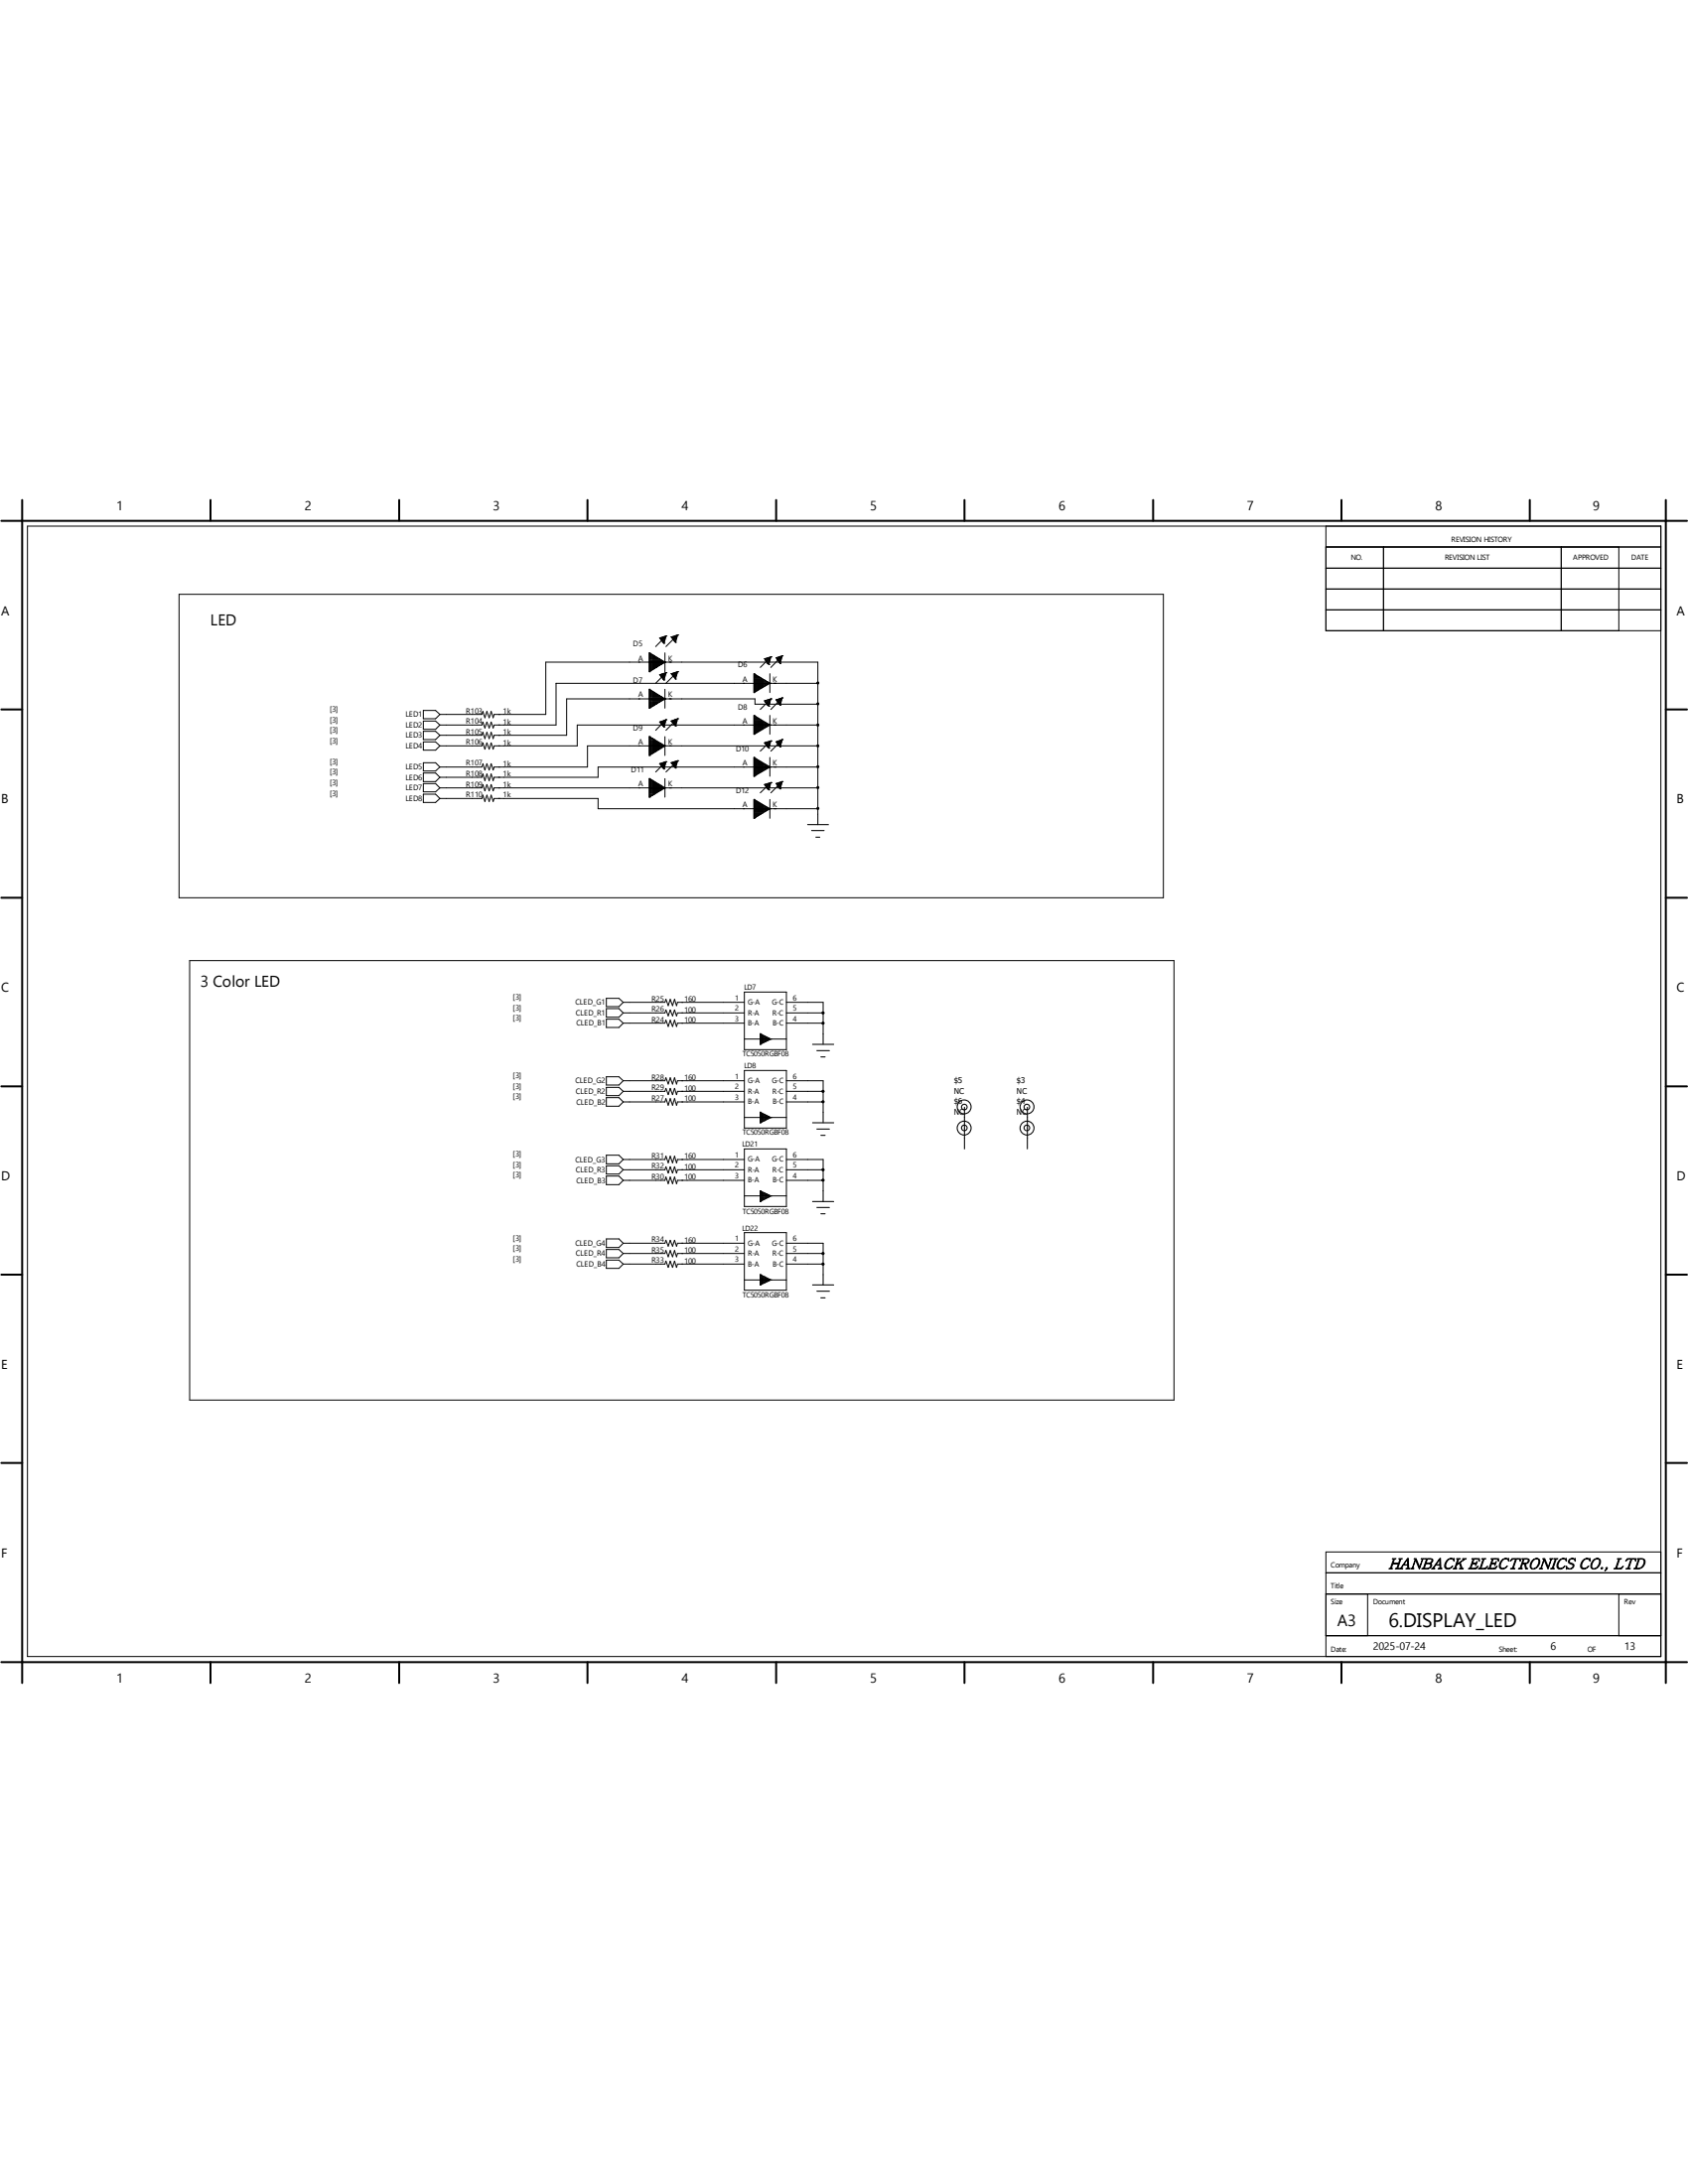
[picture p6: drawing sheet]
<svg xmlns="http://www.w3.org/2000/svg" width="216mm" height="279mm" viewBox="0 0 216 279" stroke-linecap="round" stroke-linejoin="round" font-family="sans-serif">
<g fill="none" stroke="#000" stroke-width=".25">
<path d="M.2 66.6h215.6M2.8 64v151.3M26.9 64v2.6M51.1 64v2.6M75.1 64v2.6M99.3 64v2.6M123.4 64v2.6M147.5 64v2.6M171.6 64v2.6M195.7 64v2.6M213.1 64v151.3M.2 90.8h2.6"/>
<path d="M213.1 90.8h2.7M.2 114.9h2.6M213.1 114.9h2.7M.2 139h2.6M213.1 139h2.7M.2 163.1h2.6M213.1 163.1h2.7M.2 187.2h2.6M213.1 187.2h2.7M.2 212.6h215.6M26.9 212.6v2.7M51.1 212.6v2.7"/>
<path d="M75.1 212.6v2.7M99.3 212.6v2.7M123.4 212.6v2.7M147.5 212.6v2.7M171.6 212.6v2.7M195.7 212.6v2.7"/>
</g>
<g fill="none" stroke="#000" stroke-width=".13">
<path d="M3.5 67.3h208.9v144.6h-208.9zM22.9 76h125.9v38.9h-125.9zM169.6 67.3v13.4h42.8M169.6 70h42.8M169.6 78h42.8M169.6 75.4h42.8M169.6 72.7h42.8M177 70v10.7M199.7 70v10.7M207.1 70v10.7M54.1 93.6h1.6l.6 .5-.6 .5h-1.6zM54.1 92.2h1.6l.6 .6-.6 .5h-1.6z"/>
<path d="M54.1 90.9h1.6l.6 .5-.6 .5h-1.6zM54.1 94.9h1.6l.6 .5-.6 .6h-1.6zM54.1 98.9h1.6l.6 .5-.6 .6h-1.6zM54.1 97.6h1.6l.6 .5-.6 .5h-1.6zM56.3 91.4h5.3l.2-.4 .2 .8 .3-.8 .3 .8 .2-.8 .3 .8 .1-.4h6.6v-6.7h34.8v20.8M83.1 85.9h.1M83.1 83.5h.1M83.1 90.6h.1M83.1 88.2h.1M83.1 96.6h.1M83.1 94.2h.1M83.1 99.6h.1"/>
<path d="M83.1 83.5v2.4M83.1 88.2v2.4M83.1 94.2v2.4M83.1 99.6v2.4M83.1 85.8h.2M83.1 85.6h.4M83.1 83.9h.6v1.6h-.6M83.1 85.3h1.1M83.1 84.3h1.3v.8h-1.3M83.1 85h1.5M83.1 84.9h1.7M83.1 88.6h.6v1.6h-.6"/>
<path d="M83.1 94.6h.6v1.6h-.6M83.1 100h.6v1.6h-.6M83.1 89h1.3v.8h-1.3M83.1 95h1.3v.8h-1.3M83.1 95.3h1.7v.3M83.1 83.5l1.9 1.2M83.1 84.6h1.7M83.1 84.5h1.5M83.1 84.2h1.1M83.1 84h.8M83.1 83.8h.4M83.1 83.7h.2"/>
<path d="M83.1 88.5h.4M83.1 88.3h.2M83.1 90.5h.2M83.1 90.3h.4M83.1 90.1h.9M83.1 90h1.1M83.1 89.7h1.5M83.1 89.5h1.7M83.1 88.2l1.9 1.2M83.1 89.3h1.7M83.1 89.1h1.5M83.1 88.9h1.1"/>
<path d="M83.1 88.7h.8M83.1 96.5h.2M83.1 96.4h.4M83.1 96.1h.9M83.1 96h1.1M83.1 95.7h1.5M83.1 95.5h1.7M83.1 94.2l1.9 1.2M83.1 95.2h1.5M83.1 94.9h1.1M83.1 94.8h.8M83.1 94.5h.4"/>
<path d="M83.1 94.4h.2M83.1 99.6l1.9 1.2M83.1 99.9h.4M83.1 99.7h.2M83.2 83.6v2.3M83.2 88.3v2.2M83.2 94.3v2.3M83.2 99.7v2.2M83.3 83.7v2.1M83.3 88.3v2.2M83.3 94.4v2.1M83.3 99.7v2.1"/>
<path d="M83.5 83.7v2M83.5 88.4v2M83.5 94.4v2M83.5 99.8v2M83.6 83.8v1.8M83.6 88.5v1.8M83.6 94.5v1.8M83.6 99.9v1.8M83.9 84v1.4M83.9 88.7v1.4M83.9 94.7v1.5M84 84.1v1.3h-.9"/>
<path d="M84 88.8v1.2M84 94.8v1.3M84.1 84.2v1.1M84.1 88.9v1.1M84.1 94.9v1.1M84.2 84.2v1M84.2 88.9v1M84.2 95v.9M84.4 81.6h.1M84.4 86.3h.1M84.4 92.4h.1M84.4 97.7h.1"/>
<path d="M84.4 81.6l.4 .6M84.4 81.6h.7M84.4 86.3h.7M84.4 86.3l.4 .6M84.4 92.4h.7M84.4 92.4l.4 .5M84.4 97.7h.7M84.4 97.7l.4 .6M84.5 81.7h.6M84.5 86.4h.6M84.5 92.5h.6M84.5 97.8h.6"/>
<path d="M84.5 81.6v.2M84.5 84.4v.6M84.5 86.3v.2M84.5 89.1v.6M84.5 92.3v.2M84.5 95.1v.7M84.5 97.7v.2M84.6 81.9h.4M84.6 92.6h.4M84.7 81.5v.5M84.7 84.5v.5M84.7 86.2v.5h.3"/>
<path d="M84.7 89.2v.4M84.7 92.2v.6M84.7 95.2v.5M84.7 97.6v.5M84.7 82h.3M84.8 84.5v.4M84.8 89.2v.4M84.8 82.2l.1 .1M84.8 82.2h.2M84.8 86.9h.2M84.8 86.9l.1 .1M84.8 92.9h.2"/>
<path d="M84.8 92.9l.1 .1M84.8 98.3h.2M84.8 98.3l.1 .1M84.9 82.3h.1M84.9 87h.1M84.9 93h.1M84.9 98.4h.1M84.9 81.4v.9M84.9 84.6v.2M84.9 86.1v.9M84.9 89.3v.2M84.9 92.2v.8"/>
<path d="M84.9 95.3v.2M84.9 97.5v.9M85 84.7h.1M85 89.4h.1M85 95.4h.1M85 81.4v.5M85 83.5v2.4M85 86.1v.5h-.4M85 88.2v2.4M85 92.1v.5M85 94.2v2.4M85 97.5v.5h-.4"/>
<path d="M85 99.6v2.4M85 84.7l-1.9 1.2M85 89.4l-1.9 1.2M85 95.4l-1.9 1.2M85.2 81.4h.1M85.2 86.1h.1M85.2 92.1h.1M85.2 97.5h.1M85.2 81.5h-.4v.7M85.2 86.2h-.4v.7M85.2 92.2h-.4v.7M85.2 97.6h-.4v.7"/>
<path d="M85.2 81.4l-1.3 1.3M85.2 81.4l-.8 .2M85.2 81.4l-.3 .9M85.2 97.5l-1.3 1.3M85.2 86.1l-1.3 1.3M85.2 86.1l-.8 .2M85.2 86.1l-.3 .9M85.2 92.1l-1.3 1.3M85.2 92.1l-.8 .3M85.2 92.1l-.3 .9M85.2 97.5l-.3 .9M85.2 97.5l-.8 .2"/>
<path d="M85.9 81.5h.1M85.9 86.2h.1M85.9 92.2h.1M85.9 97.6h.1M85.9 81.5h.7M85.9 81.5l.4 .5M85.9 86.2h.7M85.9 86.2l.4 .5M85.9 92.2h.7M85.9 92.2l.4 .6M85.9 97.6h.7M85.9 97.6l.4 .5"/>
<path d="M85.9 81.6h.7M85.9 86.3h.7M85.9 92.4h.7M85.9 97.7h.7M86 81.4v.3M86 86.1v.3M86 92.2v.2M86 97.5v.2M86.1 92.5h.4M86.1 81.9h.4M86.1 81.4v.5M86.1 86.1v.5h.4"/>
<path d="M86.1 92.1v.5M86.1 97.5v.5h.4M86.1 92.6h.4M86.3 82h.1M86.3 82l.1 .2M86.3 86.7h.1M86.3 86.7l.1 .2M86.3 92.8l.1 .1M86.3 98.1l.1 .2M86.4 82.2h.1M86.4 86.9h.1M86.4 92.9h.1"/>
<path d="M86.4 98.3h.1M86.4 81.3v.9M86.4 86v.9M86.4 92v.9M86.4 97.4v.9M86.5 81.2v.5h-.4M86.5 81.4l-1.3 1.3M86.5 85.9v.5h-.4M86.5 92v.5M86.5 97.3v.5h-.4M86.5 86.1l-1.3 1.3M86.5 92.1l-1.3 1.3"/>
<path d="M86.5 97.5l-1.3 1.3M86.7 81.2h.1M86.7 85.9h.1M86.7 91.9h.1M86.7 97.3h.1M86.7 81.2l-.8 .3M86.7 81.2l-.3 1M86.7 81.4h-.4v.6M86.7 86.1h-.4v.6M86.7 92.1h-.4v.7M86.7 97.5h-.4v.6M86.7 85.9l-.8 .3"/>
<path d="M86.7 85.9l-.3 1M86.7 91.9l-.8 .3M86.7 91.9l-.3 1M86.7 97.3l-.8 .3M86.7 97.3l-.3 1M96.4 88.6h.1M96.4 86.2h.1M96.4 93.9h.1M96.4 91.5h.1M96.4 99.3h.1M96.4 96.9h.1M96.4 86.2v2.4"/>
<path d="M96.4 91.5v2.4M96.4 96.9v2.4M96.4 88.5h.3M96.4 88.3h.5M96.4 86.6h.7v1.6h-.7M96.4 87.9h1.2M96.4 87h1.4v.8h-1.4M96.4 87.7h1.6M96.4 87.5h1.9M96.4 86.4h.5v1.9M96.4 91.9h.7v1.7h-.7M96.4 97.3h.7v1.6h-.7"/>
<path d="M96.4 92.4h1.4v.7h-1.4M96.4 97.7h1.4v.8h-1.4M96.4 86.2l2.1 1.2M96.4 87.2h1.8M96.4 87.1h1.6M96.4 86.9h1.1M96.4 86.7h.9M96.4 86.3h.2M96.4 93.7h.5M96.4 93.4h1M96.4 93.3h1.2M96.4 93h1.6"/>
<path d="M96.4 92.9h1.9M96.4 91.5l2.1 1.3M96.4 92.6h1.8M96.4 92.5h1.6M96.4 92.2h1.1M96.4 92.1h.9M96.4 91.8h.5M96.4 91.7h.2M96.4 99.2h.3M96.4 99h.5M96.4 98.6h1.2M96.4 98.4h1.6"/>
<path d="M96.4 98.3h1.9M96.4 96.9l2.1 1.2M96.4 98h1.8M96.4 97.8h1.6M96.4 97.6h1.1M96.4 97.5h.9M96.4 97.2h.5M96.4 97h.2M96.6 86.3v2.2M96.6 91.6v2.3M96.6 97v2.2M96.7 86.4v2"/>
<path d="M96.7 91.7v2.1h-.3M96.7 97.1v2M96.9 91.8v1.9M96.9 97.2v1.9M97 86.5v1.8M97 91.9v1.7M97 97.2v1.8M97.2 86.7v1.4M97.2 92v1.5M97.2 97.4v1.4M97.4 86.7v1.4h-1M97.4 92.1v1.3"/>
<path d="M97.4 97.5v1.3h-1M97.5 86.8v1.2M97.5 92.2v1.1M97.5 97.5v1.2M97.6 86.9v1M97.6 92.3v1M97.6 97.6v1M97.8 84.3h.1M97.8 89.7h.1M97.8 95h.1M97.8 84.3h.7M97.8 84.3l.4 .6"/>
<path d="M97.8 89.7h.7M97.8 89.7l.4 .5M97.8 95h.7M97.8 95l.4 .5M97.9 84.5h.6M97.9 89.8h.6M97.9 95.2h.6M97.9 84.2v.3M97.9 87.1v.6M97.9 89.6v.3M97.9 92.4v.6M97.9 95v.2"/>
<path d="M97.9 97.8v.6M98 84.6h.5M98 90h.5M98 84.2v.5M98 87.2v.4M98 89.6v.4M98 92.5v.5M98 94.9v.5M98 97.9v.4M98.2 84.9h.2M98.2 87.2v.3M98.2 92.6v.3"/>
<path d="M98.2 98v.3M98.2 84.9l.1 .1M98.2 90.2h.2M98.2 90.2l.1 .1M98.2 95.5h.2M98.2 95.5l.1 .2M98.3 85h.1M98.3 90.3h.1M98.3 95.7h.1M98.3 84.1v.9M98.3 87.3v.2M98.3 89.5v.8"/>
<path d="M98.3 92.7v.1M98.3 94.8v.9M98.3 98v.2M98.5 87.4h.1M98.5 92.8h.1M98.5 98.1h.1M98.5 84.1v.4M98.5 86.2v2.4M98.5 89.5v.4M98.5 91.5v2.4M98.5 94.8v.5h-.5M98.5 96.9v2.4"/>
<path d="M98.5 87.4l-2.1 1.2M98.5 92.8l-2.1 1.1M98.5 98.1l-2.1 1.2M98.6 84.2h-.4v.7M98.6 89.5h-.4v.7M98.6 94.9h-.4v.6M98.6 84h.1M98.6 89.4h.1M98.6 94.8h.1M98.6 84l-1.4 1.4M98.6 84l-.8 .3M98.6 84l-.3 1"/>
<path d="M98.6 89.4l-1.4 1.4M98.6 89.4l-.8 .3M98.6 89.4l-.3 .9M98.6 94.8l-1.4 1.3M98.6 94.8l-.8 .2M98.6 94.8l-.3 .9M99.3 84.2h.1M99.3 89.5h.1M99.3 94.9h.1M99.3 84.2h.7M99.3 84.2l.4 .5M99.3 89.5h.7"/>
<path d="M99.3 89.5l.4 .6M99.3 94.9h.7M99.3 94.9l.4 .5M99.4 84.3h.5M99.4 89.7h.5M99.4 95h.5M99.4 84.1v.3M99.4 89.5v.2M99.4 94.8v.3M99.4 84.5h.5M99.4 89.8h.5M99.4 95.2h.5"/>
<path d="M99.5 84.6h.4M99.5 84.1v.4M99.5 89.5v.4M99.5 94.8v.5h.4M99.5 90h.4M99.7 84.7l.1 .2M99.7 90.1l.1 .1M99.7 95.4l.1 .1M99.8 84.9h.1M99.8 90.2h.1M99.8 95.5h.1M99.8 84v.9"/>
<path d="M99.8 89.4v.8M99.8 94.7v.8M99.9 84l-1.3 1.4M99.9 83.9v.5M99.9 89.3v.5M99.9 94.7v.4M99.9 100v.5h-.5M99.9 89.4l-1.3 1.4M99.9 94.8l-1.3 1.3M100 83.9h.1M100 89.3h.1M100 94.6h.1"/>
<path d="M100 100h.1M100 84h-.3v.7M100 83.9l-.7 .3M100 83.9l-.2 1M100 89.4h-.3v.7M100 94.8h-.3v.6M100 89.3l-.7 .2M100 89.3l-.2 .9M100 94.6l-.7 .3M100 94.6l-.2 .9M100 100l-.7 .2M100 100l-.2 .9"/>
<path d="M104.6 87.4h-33.5v5.4h-7.9l-.1 .3-.3-.7-.2 .7-.3-.7-.3 .7-.2-.7-.2 .4h-5.3M104.6 90.1h-8v-.7h-24.1v4.7h-9.3l-.1 .4-.3-.8-.2 .8-.3-.8-.3 .8-.2-.8-.2 .4h-5.3M104.6 92.8h-30.8v2.6h-10.6l-.1 .4-.3-.8-.2 .8-.3-.8-.3 .8-.2-.8-.2 .4h-5.3M104.6 95.4h-29.5v2.7h-11.9l-.1 .4-.3-.8-.2 .8-.3-.8-.3 .8-.2-.8-.2 .4h-5.3M104.6 98.1h-28.1v1.3h-13.3l-.1 .5-.3-.9-.2 .9-.3-.9-.3 .9-.2-.9-.2 .4h-5.3M54.1 101.6h1.6l.6 .6-.6 .5h-1.6zM54.1 100.2h1.6l.6 .6-.6 .5h-1.6zM56.3 100.8h5.3l.2-.4 .2 .8 .3-.8 .3 .8 .2-.8 .3 .8 .1-.4h41.4M56.3 102.2h5.3l.2-.5 .2 .8 .3-.8 .3 .8 .2-.8 .3 .8 .1-.3h13.3v1.3h28.1M83.1 102h.1M83.1 100.4h1.3v.8h-1.3M83.1 101.9h.2"/>
<path d="M83.1 101.7h.4M83.1 101.3h1.1M83.1 101h1.5M83.1 100.9h1.7M83.1 100.7h1.7M83.1 100.5h1.5M83.1 100.2h1.1M83.1 100.1h.8M83.9 100.1v1.4M84 100.2v1.2h-.9M84.1 100.2v1.1M84.2 100.3v1"/>
<path d="M84.5 100.5v.6M84.7 100.5v.5M84.8 100.6v.3M84.9 100.7v.2M85 100.8h.1M85 100.8l-1.9 1.2M96.4 104.7h.1M96.4 102.3h.1M96.4 102.3v2.4M96.4 102.7h.7v1.6h-.7M96.4 103.1h1.4v.7h-1.4M96.4 104.6h.3"/>
<path d="M96.4 104.4h.5M96.4 104.1h1M96.4 104h1.2M96.4 103.7h1.6M96.4 103.6h1.9M96.4 102.3l2.1 1.2M96.4 103.3h1.8M96.4 103.2h1.6M96.4 102.9h1.1M96.4 102.8h.9M96.4 102.5h.5M96.4 102.4h.2"/>
<path d="M96.6 102.3v2.3M96.7 102.4v2.1M96.9 102.5v1.9M97 102.6v1.8M97.2 102.7v1.5M97.4 102.8v1.3M97.5 102.9v1.2M97.6 103v.9M97.8 100.4h.1M97.8 100.4h.7M97.8 100.4l.4 .5M97.9 100.5h.6"/>
<path d="M97.9 100.3v.3M97.9 103.2v.6M98 100.7h.5M98 100.3v.5M98 103.2v.5M98.2 103.3v.3M98.2 100.9h.2M98.2 100.9l.1 .1M98.3 101h.1M98.3 100.2v.8M98.3 103.4v.1M98.5 103.5h.1"/>
<path d="M98.5 100.2v.4M98.5 102.3v2.4M98.5 103.5l-2.1 1.2M98.6 100.2h-.4v.7M98.6 100.1h.1M98.6 100.1l-1.4 1.3M98.6 100.1l-.8 .3M98.6 100.1l-.3 .9M99.3 100.2h.1M99.3 100.2h.7M99.3 100.2l.4 .6M99.4 100.4h.5"/>
<path d="M99.4 100.2v.2M99.5 100.2v.4M99.5 100.7h.4M99.7 100.8l.1 .1M99.8 100.9h.1M99.8 100.1v.8M99.9 100.1l-1.3 1.3M100 100.1h-.3v.7M103.3 105.5h2.7M103.8 106.3h1.6M104.4 107.1h.5M24.3 122.9h125.9v56.2h-125.9z"/>
<path d="M77.6 129h1.6l.5 .6-.5 .5h-1.6zM77.6 127.7h1.6l.5 .5-.5 .6h-1.6zM77.6 130.4h1.6l.5 .5-.5 .5h-1.6zM77.6 137.8h1.6l.5 .5-.5 .5h-1.6zM77.6 139.1h1.6l.5 .5-.5 .6h-1.6zM79.7 129.6h5.3l.2-.4 .3 .8 .2-.8 .3 .8 .3-.8 .2 .8 .2-.4h8.5M79.7 130.9h5.3l.2-.4 .3 .8 .2-.8 .3 .8 .3-.8 .2 .8 .2-.4h8.5M79.7 128.2h5.3l.2-.4 .3 .9 .2-.9 .3 .9 .3-.9 .2 .9 .2-.5h8.5M79.7 138.3h5.3l.2-.4 .3 .8 .2-.8 .3 .8 .3-.8 .2 .8 .2-.4h8.5M79.7 139.6h5.3l.2-.4 .3 .8 .2-.8 .3 .8 .3-.8 .2 .8 .2-.4h8.5M95.2 132.9h5.4M95.2 126.9h5.4v7.4h-5.4z"/>
<path d="M95.2 136.9h5.4v7.4h-5.4zM97.2 133.6h.1M97.2 132.2h.1M97.2 132.2v1.4M97.2 132.4h.3v1h-.3M97.2 132.5h.6v.8h-.6M97.2 132.8h1.1v.3h-1.1M97.2 132.2l1.4 .7M97.2 132.7h.9M97.4 132.3v1.2M97.6 132.5v.9M97.9 132.6v.7"/>
<path d="M98 132.7v.5h-.8M98.2 132.8v.3M98.5 132.9v.1M98.6 132.9h.1M98.6 132.9l-1.4 .7M100.6 129.6h4.7M100.6 130.9h4.7M100.6 128.2h4.7v5.4M100.6 138.3h4.7v5.3M100.6 139.6h4.7M103.9 133.6h2.7M104.5 134.4h1.6"/>
<path d="M105 135.2h.5M77.6 140.4h1.6l.5 .6-.5 .5h-1.6zM77.6 147.8h1.6l.5 .5-.5 .6h-1.6zM77.6 149.1h1.6l.5 .5-.5 .6h-1.6zM77.6 150.5h1.6l.5 .5-.5 .6h-1.6zM77.6 158.5h1.6l.5 .5-.5 .6h-1.6zM77.6 159.9h1.6l.5 .5-.5 .5h-1.6zM79.7 149.6h5.3l.2-.3 .3 .8 .2-.8 .3 .8 .3-.8 .2 .8 .2-.5h8.5M79.7 151h5.3l.2-.4 .3 .8 .2-.8 .3 .8 .3-.8 .2 .8 .2-.4h8.5M79.7 148.3h5.3l.2-.4 .3 .9 .2-.9 .3 .9 .3-.9 .2 .9 .2-.5h8.5M79.7 159h5.3l.2-.3 .3 .7 .2-.7 .3 .7 .3-.7 .2 .7 .2-.4h8.5M79.7 141h5.3l.2-.5 .3 .9 .2-.9 .3 .9 .3-.9 .2 .9 .2-.4h8.5"/>
<path d="M95.2 147h5.4v7.3h-5.4zM95.2 157.7h5.4v7.4h-5.4zM95.2 143h5.4M95.2 153h5.4M97.2 143.6h.1M97.2 142.3h.1M97.2 153.7h.1M97.2 152.4h.1M97.2 142.3v1.3M97.2 152.4v1.3M97.2 142.5h.3v1h-.3M97.2 152.5h.3v1h-.3"/>
<path d="M97.2 142.6h.6v.8h-.6M97.2 152.6h.6v.8h-.6M97.2 142.8h1.1v.3h-1.1M97.2 152.9h1.1v.3h-1.1M97.2 142.3l1.4 .7M97.2 142.7h.9M97.2 152.4l1.4 .6M97.2 152.7h.9M97.4 142.4v1.2M97.4 152.4v1.2M97.6 142.5v.9M97.6 152.6v.9"/>
<path d="M97.9 142.7v.6M97.9 152.7v.6M98 142.7v.5h-.8M98 152.7v.6h-.8M98.2 142.8v.4M98.2 152.8v.4M98.5 142.9v.1M98.5 153v.1M98.6 143h.1M98.6 153h.1M98.6 143l-1.4 .6M98.6 153l-1.4 .7"/>
<path d="M100.6 149.6h4.7M100.6 151h4.7M100.6 148.3h4.7v5.4M100.6 159h4.7v5.4M100.6 141h4.7M103.9 143.6h2.7M103.9 153.7h2.7M104.5 144.4h1.6M104.5 154.5h1.6M105 145.2h.5M105 155.3h.5M123.4 141.6v5.4"/>
<path d="M131.4 141.6v5.4M77.6 161.2h1.6l.5 .5-.5 .6h-1.6zM79.7 160.4h5.3l.2-.4 .3 .8 .2-.8 .3 .8 .3-.8 .2 .8 .2-.4h8.5M79.7 161.7h5.3l.2-.4 .3 .8 .2-.8 .3 .8 .3-.8 .2 .8 .2-.4h8.5M95.2 163.7h5.4M97.2 164.4h.1M97.2 163.1h.1M97.2 163.1v1.3M97.2 163.2h.3v1.1h-.3M97.2 163.3h.6v.8h-.6M97.2 163.6h1.1v.3h-1.1M97.2 163.1l1.4 .6"/>
<path d="M97.2 163.5h.9M97.4 163.2v1.1M97.6 163.3v.9M97.9 163.4v.6M98 163.5v.5h-.8M98.2 163.5v.4M98.5 163.7v.1M98.6 163.7h.1M98.6 163.7l-1.4 .7M100.6 160.4h4.7M100.6 161.7h4.7M103.9 164.4h2.7"/>
<path d="M104.5 165.2h1.6M105 166h.5M212.4 198.5h-42.8v13.4M169.6 209.3h42.8M169.6 203.9h42.8M169.6 201.2h42.8M174.9 203.9v5.4M207.1 203.9v5.4"/>
<circle cx="123.3" cy="141.6" r=".89"/>
<circle cx="123.3" cy="144.3" r=".89"/>
<circle cx="123.3" cy="144.3" r=".36"/>
<circle cx="123.3" cy="141.6" r=".36"/>
<circle cx="131.3" cy="144.3" r=".36"/>
<circle cx="131.3" cy="141.6" r=".36"/>
<circle cx="131.4" cy="144.3" r=".89"/>
<circle cx="131.4" cy="141.6" r=".89"/>
</g>
<g fill="#000" stroke="#000" stroke-width=".13">
<path d="M105.2 129.5h.2v.2h-.2z" fill-rule="evenodd"/>
<path d="M105.2 130.8h.2v.2h-.2z" fill-rule="evenodd"/>
<path d="M105.2 139.5h.2v.2h-.2z" fill-rule="evenodd"/>
<path d="M105.2 140.9h.2v.1h-.2z" fill-rule="evenodd"/>
<path d="M105.2 149.6h.2v.1h-.2z" fill-rule="evenodd"/>
<path d="M105.2 150.9h.2v.2h-.2z" fill-rule="evenodd"/>
<path d="M105.2 160.3h.2v.1h-.2z" fill-rule="evenodd"/>
<path d="M105.2 161.6h.2v.2h-.2z" fill-rule="evenodd"/>
<circle cx="104.6" cy="98.1" r=".13"/>
<circle cx="104.6" cy="92.8" r=".13"/>
<circle cx="104.6" cy="95.4" r=".13"/>
<circle cx="104.6" cy="87.4" r=".13"/>
<circle cx="104.6" cy="90" r=".13"/>
<circle cx="104.6" cy="103.4" r=".13"/>
<circle cx="104.6" cy="100.8" r=".13"/>
</g>
<text font-size="2.5" x="177.6" y="208.2">6.DISPLAY_LED</text>
<text font-size="2.1" x="171" y="208">A3</text>
<g font-size="2">
<text x="26.9" y="80.1">LED</text>
<text x="25.6" y="126.2">3 Color LED</text>
</g>
<text font-size="1.9" x="177.6" y="200.7">HANBACK ELECTRONICS CO., LTD</text>
<g font-size="1.7">
<text x="14.9" y="65.3">1</text>
<text x="39" y="65.3">2</text>
<text x="63.1" y="65.3">3</text>
<text x="87.2" y="65.3">4</text>
<text x="111.3" y="65.3">5</text>
<text x="135.4" y="65.3">6</text>
<text x="159.5" y="65.3">7</text>
<text x="183.6" y="65.3">8</text>
<text x="203.7" y="65.3">9</text>
<text x=".2" y="78.7">A</text>
<text x="214.4" y="78.7">A</text>
<text x=".2" y="102.8">B</text>
<text x="214.4" y="102.8">B</text>
<text x=".2" y="126.9">C</text>
<text x="214.4" y="126.9">C</text>
<text x=".2" y="151">D</text>
<text x="214.4" y="151">D</text>
<text x=".2" y="175.1">E</text>
<text x="214.4" y="175.1">E</text>
<text x=".2" y="199.2">F</text>
<text x="214.4" y="199.2">F</text>
<text x="14.9" y="215.3">1</text>
<text x="39" y="215.3">2</text>
<text x="63.1" y="215.3">3</text>
<text x="87.2" y="215.3">4</text>
<text x="111.3" y="215.3">5</text>
<text x="135.4" y="215.3">6</text>
<text x="159.5" y="215.3">7</text>
<text x="183.6" y="215.3">8</text>
<text x="203.7" y="215.3">9</text>
</g>
<g font-size="1.4">
<text x="175.6" y="211.1">2025-07-24</text>
<text x="198.3" y="211.1">6</text>
<text x="207.7" y="211.1">13</text>
</g>
<g font-size="1">
<text x="172.8" y="71.6">NO.</text>
<text x="184.8" y="71.6">REVISION LIST</text>
<text x="185.6" y="69.3">REVISION HISTORY</text>
<text x="201.2" y="71.6">APPROVED</text>
<text x="208.7" y="71.6">DATE</text>
<text x="81" y="82.7">D5</text>
<text x="81" y="87.4">D7</text>
<text x="81.6" y="84.5">A</text>
<text x="81.6" y="89.2">A</text>
<text x="85.5" y="84.5">K</text>
<text x="85.5" y="89.2">K</text>
<text x="94.4" y="85.4">D6</text>
<text x="95" y="87.2">A</text>
<text x="98.8" y="87.2">K</text>
<text x="42.2" y="91.1">[3]</text>
<text x="42.2" y="92.4">[3]</text>
<text x="42.2" y="93.8">[3]</text>
<text x="42.2" y="95.1">[3]</text>
<text x="51.9" y="91.7">LED1</text>
<text x="51.9" y="93.1">LED2</text>
<text x="51.9" y="94.4">LED3</text>
<text x="51.9" y="95.8">LED4</text>
<text x="59.6" y="91.3">R103</text>
<text x="59.6" y="92.6">R104</text>
<text x="59.6" y="93.9">R105</text>
<text x="59.6" y="95.3">R106</text>
<text x="64.3" y="91.3">1k</text>
<text x="64.3" y="92.7">1k</text>
<text x="64.3" y="94">1k</text>
<text x="64.3" y="95.3">1k</text>
<text x="81" y="93.4">D9</text>
<text x="81.6" y="95.2">A</text>
<text x="85.5" y="95.2">K</text>
<text x="94.4" y="90.8">D8</text>
<text x="95" y="92.5">A</text>
<text x="98.8" y="92.5">K</text>
<text x="42.2" y="97.8">[3]</text>
<text x="42.2" y="99.1">[3]</text>
<text x="42.2" y="100.5">[3]</text>
<text x="42.2" y="101.8">[3]</text>
<text x="51.9" y="98.5">LED5</text>
<text x="51.9" y="99.8">LED6</text>
<text x="51.9" y="101.1">LED7</text>
<text x="59.6" y="98">R107</text>
<text x="59.6" y="99.3">R108</text>
<text x="59.6" y="100.7">R109</text>
<text x="59.6" y="102">R110</text>
<text x="64.3" y="98">1k</text>
<text x="64.3" y="99.4">1k</text>
<text x="64.3" y="100.7">1k</text>
<text x="80.7" y="98.8">D11</text>
<text x="81.6" y="100.6">A</text>
<text x="85.5" y="100.6">K</text>
<text x="94.1" y="96.1">D10</text>
<text x="94.1" y="101.4">D12</text>
<text x="95" y="97.9">A</text>
<text x="98.8" y="97.9">K</text>
<text x="51.9" y="102.5">LED8</text>
<text x="64.3" y="102">1k</text>
<text x="95" y="103.3">A</text>
<text x="98.8" y="103.3">K</text>
<text x="65.6" y="129.2">[3]</text>
<text x="65.6" y="130.6">[3]</text>
<text x="65.6" y="127.9">[3]</text>
<text x="73.6" y="128.6">CLED_G1</text>
<text x="73.7" y="129.9">CLED_R1</text>
<text x="73.7" y="131.2">CLED_B1</text>
<text x="83.3" y="129.5">R26</text>
<text x="83.3" y="130.8">R24</text>
<text x="83.3" y="128.1">R25</text>
<text x="87.5" y="129.5">100</text>
<text x="87.5" y="130.9">100</text>
<text x="87.5" y="128.1">160</text>
<text x="94" y="128">1</text>
<text x="94" y="129.3">2</text>
<text x="94" y="130.6">3</text>
<text x="95.2" y="126.7">LD7</text>
<text x="95.6" y="128.5">G-A</text>
<text x="95.6" y="129.9">R-A</text>
<text x="95.6" y="131.2">B-A</text>
<text x="98.7" y="128.5">G-C</text>
<text x="98.8" y="129.9">R-C</text>
<text x="98.8" y="131.2">B-C</text>
<text x="101.4" y="130.6">4</text>
<text x="101.4" y="129.3">5</text>
<text x="101.4" y="128">6</text>
<text x="65.6" y="138">[3]</text>
<text x="95" y="135.2">TC5050RGBF08</text>
<text x="95.2" y="136.7">LD8</text>
<text x="65.6" y="139.3">[3]</text>
<text x="65.6" y="140.6">[3]</text>
<text x="73.6" y="138.6">CLED_G2</text>
<text x="73.7" y="140">CLED_R2</text>
<text x="73.7" y="141.3">CLED_B2</text>
<text x="83.3" y="138.1">R28</text>
<text x="83.3" y="139.5">R29</text>
<text x="83.3" y="140.8">R27</text>
<text x="87.5" y="138.2">160</text>
<text x="87.5" y="139.5">100</text>
<text x="87.5" y="140.9">100</text>
<text x="94" y="138">1</text>
<text x="94" y="139.4">2</text>
<text x="94" y="140.7">3</text>
<text x="95.6" y="138.6">G-A</text>
<text x="95.6" y="139.9">R-A</text>
<text x="95.6" y="141.3">B-A</text>
<text x="98.7" y="138.6">G-C</text>
<text x="98.8" y="139.9">R-C</text>
<text x="98.8" y="141.3">B-C</text>
<text x="101.4" y="140.7">4</text>
<text x="101.4" y="139.4">5</text>
<text x="101.4" y="138">6</text>
<text x="122" y="138.6">$5</text>
<text x="122" y="139.9">NC</text>
<text x="122" y="141.2">$6</text>
<text x="122" y="142.6">NC</text>
<text x="130" y="138.6">$3</text>
<text x="130" y="139.9">NC</text>
<text x="130" y="141.2">$4</text>
<text x="130" y="142.6">NC</text>
<text x="65.6" y="149.4">[3]</text>
<text x="65.6" y="148">[3]</text>
<text x="73.6" y="148.7">CLED_G3</text>
<text x="73.7" y="150">CLED_R3</text>
<text x="83.3" y="149.5">R32</text>
<text x="83.3" y="148.2">R31</text>
<text x="87.5" y="149.6">100</text>
<text x="87.5" y="148.3">160</text>
<text x="94" y="148">1</text>
<text x="94" y="149.4">2</text>
<text x="94.9" y="146.7">LD21</text>
<text x="95" y="145.2">TC5050RGBF08</text>
<text x="95.6" y="148.6">G-A</text>
<text x="95.6" y="149.9">R-A</text>
<text x="98.7" y="148.6">G-C</text>
<text x="98.8" y="149.9">R-C</text>
<text x="101.4" y="149.4">5</text>
<text x="101.4" y="148">6</text>
<text x="65.6" y="150.7">[3]</text>
<text x="73.7" y="151.3">CLED_B3</text>
<text x="83.3" y="150.9">R30</text>
<text x="87.5" y="150.9">100</text>
<text x="94" y="150.7">3</text>
<text x="95" y="155.3">TC5050RGBF08</text>
<text x="95.6" y="151.3">B-A</text>
<text x="98.8" y="151.3">B-C</text>
<text x="101.4" y="150.7">4</text>
<text x="65.6" y="160.1">[3]</text>
<text x="65.6" y="161.4">[3]</text>
<text x="65.6" y="158.7">[3]</text>
<text x="73.6" y="159.4">CLED_G4</text>
<text x="73.7" y="160.7">CLED_R4</text>
<text x="83.3" y="160.2">R35</text>
<text x="83.3" y="161.6">R33</text>
<text x="83.3" y="158.9">R34</text>
<text x="87.5" y="160.3">100</text>
<text x="87.5" y="161.6">100</text>
<text x="87.5" y="159">160</text>
<text x="94" y="158.8">1</text>
<text x="94" y="160.1">2</text>
<text x="94" y="161.5">3</text>
<text x="94.9" y="157.4">LD22</text>
<text x="95.6" y="159.3">G-A</text>
<text x="95.6" y="160.7">R-A</text>
<text x="98.7" y="159.3">G-C</text>
<text x="98.8" y="160.7">R-C</text>
<text x="101.4" y="161.5">4</text>
<text x="101.4" y="160.1">5</text>
<text x="101.4" y="158.8">6</text>
<text x="73.7" y="162.1">CLED_B4</text>
<text x="95" y="165.9">TC5050RGBF08</text>
<text x="95.6" y="162">B-A</text>
<text x="98.8" y="162">B-C</text>
<text x="170.2" y="203.2">Title</text>
<text x="170.2" y="200.6">Company</text>
<text x="170.2" y="205.3">Size</text>
<text x="175.6" y="205.3">Document</text>
<text x="207.7" y="205.3">Rev</text>
<text x="170.2" y="211.3">Date:</text>
<text x="191.7" y="211.3">Sheet:</text>
<text x="203" y="211.3">OF</text>
</g>
</svg>
